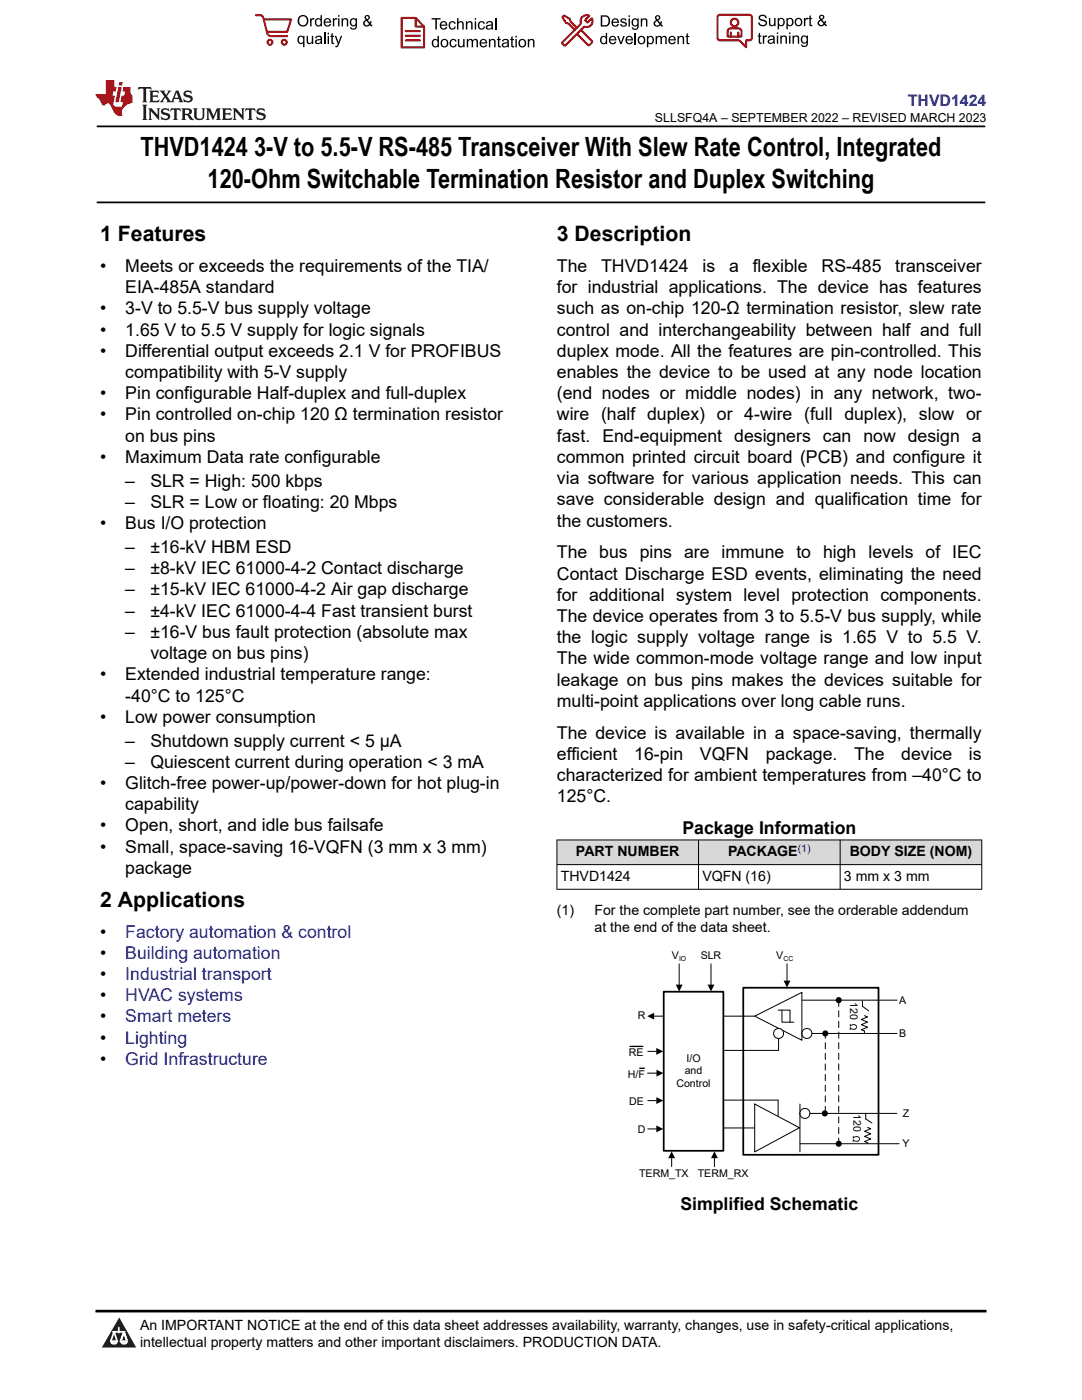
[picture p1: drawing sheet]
<svg xmlns="http://www.w3.org/2000/svg" width="216mm" height="279mm" viewBox="0 0 216 279" stroke-linecap="round" stroke-linejoin="round" font-family="sans-serif">
<path d="M19.3 25.2h177.3M19.3 40.4h177.3" fill="none" stroke="#000" stroke-width=".35"/>
<g fill="#d8d8d8">
<path d="M111.1 167.6h84.8v5h-84.8z" fill-rule="evenodd"/>
<path d="M111.2 167.7h28.1v4.8h-28.1z" fill-rule="evenodd"/>
<path d="M139.4 167.7h28.2v4.8h-28.2z" fill-rule="evenodd"/>
<path d="M167.7 167.7h28.1v4.8h-28.1z" fill-rule="evenodd"/>
</g>
<path d="M111.1 167.6h84.9M111.1 172.6h84.9M111.1 177.5h84.9M111.1 167.6v9.9M139.4 167.6v9.9M167.6 167.6v9.9M195.9 167.6v9.9" fill="none" stroke="#000" stroke-width=".2"/>
<path d="M148.3 197.1h27v33.4h-27z" fill-rule="evenodd" fill="#fff"/>
<path d="M148.3 197.1h27v33.4h-27z" fill="none" stroke="#000" stroke-width=".35"/>
<path d="M160 199.6h7.2M130.5 202.8h20.1M159.6 228.3h7.1" fill="none" stroke="#000" stroke-width=".2"/>
<g fill="#000">
<path d="M129.2 202.8l1.3-.7v1.4z"/>
<circle cx="167.4" cy="228.3" r=".61"/>
</g>
<path d="M167.4 199.6v28.7M164.7 206v16.2" fill="none" stroke="#000" stroke-width=".2" stroke-dasharray="1.2 .9"/>
<path d="M125.7 208.8h2.6" fill="none" stroke="#000" stroke-width=".26"/>
<path d="M150.6 220.3l9.4 4.8-9.4 4.8z" fill="#fff"/>
<path d="M150.6 220.3l8.9 4.8-8.9 4.8z" fill="none" stroke="#000" stroke-width=".2"/>
<path d="M150.6 202.8l9.4-4.7v9.5z" fill="#fff"/>
<path d="M150.6 202.8l9.4-4.7v9.5zM155.3 201.6h2.3v2.4M156 201.6v2.4h2.4M159.6 220.3v9.6" fill="none" stroke="#000" stroke-width=".2"/>
<circle cx="160.6" cy="222.2" r="1" fill="#fff"/>
<g fill="none" stroke="#000" stroke-width=".2">
<path d="M161.6 222.2h3"/>
<circle cx="160.6" cy="222.2" r="1"/>
</g>
<circle cx="161" cy="206.3" r="1" fill="#fff"/>
<g fill="none" stroke="#000" stroke-width=".2">
<path d="M162 206.3h2.7"/>
<circle cx="161" cy="206.3" r="1"/>
</g>
<circle cx="155.3" cy="206.3" r="1" fill="#fff"/>
<g fill="none" stroke="#000" stroke-width=".2">
<path d="M168 199.6h11M155.4 207.2v2.4M165.3 206.3h13.7"/>
<circle cx="155.3" cy="206.3" r="1"/>
</g>
<g fill="#000">
<circle cx="167.4" cy="199.6" r=".61"/>
<circle cx="164.7" cy="206.2" r=".61"/>
</g>
<path d="M132.4 197.9h11.9v31.8h-11.9z" fill-rule="evenodd" fill="#fff"/>
<path d="M132.4 197.9h11.9v31.8h-11.9z" fill="none" stroke="#000" stroke-width=".35"/>
<g fill="none" stroke="#000" stroke-width=".2">
<path d="M135.5 192.4v4.2M141.9 192.4v4.2M157 192.4v3.4M172.1 199.8v1l1.2 .9M129.2 214.2h1.9M129.3 209.8h1.8M129.3 219.6h1.8M144.5 219.5h10.8v3.2M144.6 209.6h10.8M172.5 202.7l.6 .3-1.2 .5 1.2 .5-1.2 .5 1.2 .5-1.2 .5 .6 .3v.4M129.3 225.3h1.8M134 231v1.8"/>
<path d="M142.6 231v1.8M144.3 225.1h6.2M165.2 222.2h13.8M167.6 228.3h11.8M172.7 223.3l1.3 .8M172.7 222.3v1M173.1 225l.6 .3-1.2 .5 1.2 .5-1.2 .5 1.2 .5-1.2 .5 .6 .4"/>
</g>
<g fill="#000">
<path d="M134.8 196.5h1.4l-.7 1.4zM141.2 196.5h1.4l-.7 1.4zM156.4 195.7h1.3l-.7 1.4zM131 209.1l1.3 .7-1.3 .7zM131 219l1.3 .6-1.3 .7zM131 213.5l1.4 .7-1.4 .7zM131 224.6l1.3 .7-1.3 .7zM134 229.8l.7 1.3h-1.4zM142.6 229.8l.6 1.3h-1.3z"/>
<circle cx="164.6" cy="222.2" r=".61"/>
</g>
<path d="M127.6 213.2h1" fill="none" stroke="#000" stroke-width=".26"/>
<path d="M0 0h215.9v23.8h-215.9z" fill-rule="evenodd" fill="#fff"/>
<path d="M27.7 17.4l-.2 .6 .5-.3h.6v.1v2.2l-.2 .4h1l-.2-.4v-2.2v-.1h.5l.5 .3-.1-.6zM29.8 18.1l.2 .4v1.5l-.2 .4h1.9l.1-.6a1.08 1.08 0 0 1-1.3 .2v-.7h.6l.4 .2v-.6l-.4 .2h-.6v-.6l.2-.1a1 1 0 0 1 1 .2l-.1-.5zM31.8 18.1l1 1.1-1 1.2h.9l-.2-.2 .4-.7 .5 .7-.2 .2h1.6l-.2-.2 .1-.4h1l.1 .4-.1 .2h.9l-.2-.3-.8-2h-.5l-1 2.2-.8-1.1 .9-1.1h-.8l.2 .2-.5 .7-.3-.7 .1-.2zM35.2 18.5l.4 1h-.8zM36.8 18.2a.65 .65 0 0 0-.2 .7 .65 .65 0 0 0 .6 .5l.7 .2 .1 .2a.79 .79 0 0 1-.7 .4 .79 .79 0 0 1-.7-.5l.1 .7 .2-.1a.93 .93 0 0 0 1.1 .1 .93 .93 0 0 0 .4-1 1.46 1.46 0 0 0-1.2-.6l-.1-.3a1.09 1.09 0 0 1 1.2 .2l-.2-.6-.1 .1-.6-.2zM28.4 20.9l.2 .4v2.3l-.2 .3h1l-.2-.3v-2.3l.2-.4zM29.6 21.6l.2 .4v1.6l-.2 .3h.8l-.3-.3v-1.4l1.7 1.8v-2l.2-.4h-.8l.2 .2 .1 1.1-1.2-1.3zM32.3 21.8a.65 .65 0 0 0-.2 .7 .65 .65 0 0 0 .7 .4l.6 .2 .1 .2a.79 .79 0 0 1-.7 .4 .79 .79 0 0 1-.7-.5l.1 .7 .2-.1a.93 .93 0 0 0 1.1 .1 .93 .93 0 0 0 .4-.9 1.46 1.46 0 0 0-1.2-.6l-.1-.4a1.09 1.09 0 0 1 1.2 .2l-.2-.6-.1 .1-.6-.1zM34.1 21.6l-.1 .7a.63 .63 0 0 1 .7-.4l.1 1.7-.3 .3h1l-.2-.3v-1.7a.66 .66 0 0 1 .8 .4l-.1-.7zM36.2 21.6l.2 .4v1.6l-.2 .3h.9l-.2-.2v-.7h.5l.1 .2a.79 .79 0 0 0 1.2 .6l-1-.9a.61 .61 0 0 0 .6-.6 .61 .61 0 0 0-.5-.6zM36.9 21.9h.2a.47 .47 0 0 1 .5 .1 .47 .47 0 0 1 .1 .5l-.2 .2h-.6zM38.5 21.6l.2 .2a2.27 2.27 0 0 0 .4 2 1.04 1.04 0 0 0 1.7-.7v-1.3l.2-.2h-.8l.2 .4v1.1a.6 .6 0 0 1-.6 .6 .6 .6 0 0 1-.6-.6v-1.1l.3-.4zM41.1 21.6l.2 .4v1.6l-.2 .3h.7l-.2-.3v-1.5l.9 1.9 .8-1.9v1.5l-.2 .3h1l-.3-.3v-1.6l.3-.4h-.8l-.7 1.5-.7-1.5zM44.3 21.6l.2 .4v1.6l-.2 .3h1.9l.1-.5a1.09 1.09 0 0 1-1.3 .1v-.6h.6l.4 .1v-.6l-.4 .2h-.6v-.6l.2-.1a1.01 1.01 0 0 1 1 .3l-.1-.6zM46.4 21.6l.3 .4v1.6l-.3 .3h.8l-.2-.3v-1.4l1.6 1.8v-2l.2-.4h-.7l.2 .2v1.1l-1.2-1.3zM49 21.6l-.1 .7a.63 .63 0 0 1 .8-.4v1.7l-.3 .3h1l-.2-.3v-1.7a.66 .66 0 0 1 .8 .4l-.1-.7zM51.4 21.8a.65 .65 0 0 0-.2 .7 .65 .65 0 0 0 .6 .4l.6 .2 .2 .2a.79 .79 0 0 1-.8 .4 .79 .79 0 0 1-.6-.5l.1 .7 .2-.1a.93 .93 0 0 0 1 .1 .93 .93 0 0 0 .5-.9 1.46 1.46 0 0 0-1.3-.6l-.1-.4a1.09 1.09 0 0 1 1.3 .2l-.2-.6-.2 .1-.5-.1z" fill="#231f20"/>
<path d="M21.1 16v2.8h-2.1l.1 .3 .9 1a.95 .95 0 0 0 .9 .9 .59 .59 0 0 1 .6-.4 .59 .59 0 0 1 .5 .4l.4 .8a1.59 1.59 0 0 0 2.1 1.3 1.61 1.61 0 0 1 1-2.2l1-.4-.1-1.5a1.59 1.59 0 0 1-.4-1.6h-1.4l-.2 .9h.5l-.1 .8h-.5l-.2 1v.2l.4 .1-.2 .9h-.6a.73 .73 0 0 1-1.1-.7l.3-1.5h-.5l.2-.8h.5l.2-.9h-.5v-1.4zM23.6 17.4l-.6 3h.7l.6-3zM23.8 16.4l-.1 .7h.7l.1-.7z" fill="#ed1c24"/>
<g fill="#000">
<path d="M59.4 4.2a1.12 1.12 0 0 1 2.2 0 1.12 1.12 0 0 1-2.2 0zM59.9 3.5a.89 .89 0 0 0-.1 1.1 .89 .89 0 0 0 1.1 .4 .88 .88 0 0 0 .3-1.3 .88 .88 0 0 0-1.3-.2z" fill-rule="evenodd"/>
<path d="M59.5 7.3l.5-.2 .5 .3v-.3h.3v2.3h-.3v-.8a.74 .74 0 0 1-1 0 .74 .74 0 0 1-.1-1zM59.8 7.5a.57 .57 0 0 0-.2 .7 .57 .57 0 0 0 .8 .2 .57 .57 0 0 0 .1-.7 .57 .57 0 0 0-.7-.2z" fill-rule="evenodd"/>
<path d="M61.9 3.6h.2v.3l.2-.2 .3-.1 .2 .1-.1 .3a.36 .36 0 0 0-.5 0 .36 .36 0 0 0 0 .4v.9h-.3z" fill-rule="evenodd"/>
<path d="M61.2 7.1h.3v.9a.41 .41 0 0 0 .4 .6 .41 .41 0 0 0 .3-.6v-.9h.3v1.7h-.2v-.3a.58 .58 0 0 1-.7 .3 .58 .58 0 0 1-.4-.6z" fill-rule="evenodd"/>
<path d="M63 3.8l.5-.2 .5 .2v-.8h.2v2.3h-.2v-.2a.75 .75 0 0 1-1-.1 .75 .75 0 0 1-.1-1zM63.2 4a.57 .57 0 0 0-.1 .7 .57 .57 0 0 0 .8 .2 .57 .57 0 0 0 .1-.7 .57 .57 0 0 0-.8-.2z" fill-rule="evenodd"/>
<path d="M63 7.3a.74 .74 0 0 1 1-.1 .74 .74 0 0 1 .3 .9v.7h-.3v-.2a.57 .57 0 0 1-.8 .2 .57 .57 0 0 1-.2-.8l1-.3a.41 .41 0 0 0-.4-.4 .41 .41 0 0 0-.4 .4l-.3-.1zM63.2 8.2a.35 .35 0 0 0 .2 .5 .35 .35 0 0 0 .5-.3l.1-.4z" fill-rule="evenodd"/>
<path d="M65.4 6.5h.3v.3h-.3zM65.4 7.1h.3v1.7h-.3z" fill-rule="evenodd"/>
<path d="M64.8 3.8a.76 .76 0 0 1 .9-.1 .76 .76 0 0 1 .4 .8h-1.2a.47 .47 0 0 0 .3 .6 .47 .47 0 0 0 .6-.4l.3 .1a.82 .82 0 0 1-1.3 .3 .82 .82 0 0 1 0-1.3zM65 4l-.1 .3h.9l-.3-.4z" fill-rule="evenodd"/>
<path d="M66.4 3.6h.3v.3l.1-.2 .4-.1 .1 .1-.1 .3a.36 .36 0 0 0-.4 0 .36 .36 0 0 0-.1 .4v.9h-.3z" fill-rule="evenodd"/>
<path d="M66.1 6.7l.3-.1v.5h.3v.3h-.3v.9l.1 .2h.2v.3a.41 .41 0 0 1-.4-.1 .41 .41 0 0 1-.2-.4v-.9h-.2v-.3h.2z" fill-rule="evenodd"/>
<path d="M66.8 7.1h.3l.4 1.4 .5-1.4h.3l-.6 1.7a.57 .57 0 0 1-.8 .6v-.3a.37 .37 0 0 0 .5-.3z" fill-rule="evenodd"/>
<path d="M67.5 3h.2v.3h-.2zM67.5 3.6h.2v1.7h-.2z" fill-rule="evenodd"/>
<path d="M68.2 3.6h.2v.3a.58 .58 0 0 1 .7-.3 .58 .58 0 0 1 .4 .7v1h-.3v-1a.4 .4 0 0 0-.4-.5 .4 .4 0 0 0-.4 .6v.9h-.2z" fill-rule="evenodd"/>
<path d="M70 3.8l.5-.2 .5 .2v-.2h.2v1.5a.71 .71 0 0 1-.5 .8 .71 .71 0 0 1-.8-.5h.2a.46 .46 0 0 0 .6 .3 .46 .46 0 0 0 .3-.6 .78 .78 0 0 1-1.1-.2 .78 .78 0 0 1 .1-1.1zM70.2 4a.53 .53 0 0 0-.1 .8 .53 .53 0 0 0 .8 0 .54 .54 0 0 0 0-.7 .54 .54 0 0 0-.7-.1z" fill-rule="evenodd"/>
<path d="M72.9 3.1a.53 .53 0 0 1 .8 .1 .53 .53 0 0 1-.3 .8l.4 .5 .1-.3 .3 .1-.2 .5 .3 .3-.2 .2-.3-.3a.71 .71 0 0 1-1.2 .1 .71 .71 0 0 1 .4-1.1l-.3-.5zM73 3.5a.3 .3 0 0 0 .6 0 .3 .3 0 0 0-.6 0zM72.9 4.3a.45 .45 0 0 0 0 .7 .45 .45 0 0 0 .7-.2l-.5-.6z" fill-rule="evenodd"/>
<path d="M86.1 3.6h1.8v.3h-.7v2h-.3v-2h-.8z" fill-rule="evenodd"/>
<path d="M86.3 8l.5-.2 .5 .2v-.8h.3v2.2h-.3v-.2a.76 .76 0 0 1-1 0 .76 .76 0 0 1-.1-1zM86.6 8.1a.58 .58 0 0 0-.2 .8 .58 .58 0 0 0 .8 .2 .58 .58 0 0 0 .1-.8 .58 .58 0 0 0-.7-.2z" fill-rule="evenodd"/>
<path d="M88.2 7.9a.81 .81 0 0 1 1.1 .2 .81 .81 0 0 1-.2 1.1 .81 .81 0 0 1-1.1-.1l-.1-.8zM88.3 8.1a.57 .57 0 0 0 0 .9 .57 .57 0 0 0 .8 0 .57 .57 0 0 0 0-.8 .57 .57 0 0 0-.8-.1z" fill-rule="evenodd"/>
<path d="M88 4.4a.77 .77 0 0 1 .9-.1 .77 .77 0 0 1 .4 .8h-1.3a.48 .48 0 0 0 .4 .6 .48 .48 0 0 0 .6-.3h.3a.83 .83 0 0 1-1.3 .4 .83 .83 0 0 1 0-1.4zM88.2 4.6l-.2 .3h1l-.3-.4z" fill-rule="evenodd"/>
<path d="M89.7 4.4a.7 .7 0 0 1 1.2 .3l-.2 .1a.45 .45 0 0 0-.6-.3 .45 .45 0 0 0-.3 .6 .45 .45 0 0 0 .3 .6 .45 .45 0 0 0 .6-.4h.3a.76 .76 0 0 1-1.1 .6 .76 .76 0 0 1-.3-1.1z" fill-rule="evenodd"/>
<path d="M89.9 8a.7 .7 0 0 1 1.2 .3h-.3a.45 .45 0 0 0-.5-.3 .45 .45 0 0 0-.3 .6 .45 .45 0 0 0 .3 .6 .45 .45 0 0 0 .6-.4l.2 .1a.76 .76 0 0 1-1 .5 .76 .76 0 0 1-.4-1.1z" fill-rule="evenodd"/>
<path d="M91.2 3.6h.3v.8a.59 .59 0 0 1 .7-.2 .59 .59 0 0 1 .3 .7v1h-.2v-1a.4 .4 0 0 0-.5-.4 .4 .4 0 0 0-.3 .5v.9h-.3z" fill-rule="evenodd"/>
<path d="M91.4 7.8h.2v.9a.41 .41 0 0 0 .5 .5 .41 .41 0 0 0 .3-.5v-.9h.3v1.6h-.3v-.2a.58 .58 0 0 1-.7 .3 .58 .58 0 0 1-.3-.7z" fill-rule="evenodd"/>
<path d="M93 4.2h.2v.3a.59 .59 0 0 1 .7-.3 .59 .59 0 0 1 .4 .7v1h-.3v-1a.41 .41 0 0 0-.4-.5 .41 .41 0 0 0-.4 .6v.9h-.2z" fill-rule="evenodd"/>
<path d="M93.1 7.8h.3v.2a.56 .56 0 0 1 1 0 .54 .54 0 0 1 .6-.2 .54 .54 0 0 1 .4 .5v1.1h-.3v-1a.34 .34 0 0 0-.3-.4 .34 .34 0 0 0-.4 .3v1.1h-.3v-1a.38 .38 0 0 0-.5-.4 .38 .38 0 0 0-.2 .6v.8h-.3z" fill-rule="evenodd"/>
<path d="M94.7 3.6h.3v.3h-.3zM94.7 4.2h.3v1.7h-.3z" fill-rule="evenodd"/>
<path d="M95.5 4.4a.7 .7 0 0 1 1.3 .3l-.3 .1a.45 .45 0 0 0-.6-.3 .45 .45 0 0 0-.3 .6 .45 .45 0 0 0 .3 .6 .45 .45 0 0 0 .6-.4h.3a.76 .76 0 0 1-1.1 .6 .76 .76 0 0 1-.3-1.1z" fill-rule="evenodd"/>
<path d="M95.9 8a.77 .77 0 0 1 .9-.2 .77 .77 0 0 1 .4 .9h-1.2a.48 .48 0 0 0 .3 .5 .48 .48 0 0 0 .6-.3h.3a.83 .83 0 0 1-1.3 .4 .83 .83 0 0 1 0-1.3zM96.1 8.1l-.1 .4h.9l-.2-.5z" fill-rule="evenodd"/>
<path d="M97.5 7.8h.3v.2a.59 .59 0 0 1 .7-.2 .59 .59 0 0 1 .4 .6v1h-.3v-1a.41 .41 0 0 0-.5-.4 .41 .41 0 0 0-.3 .5v.9h-.3z" fill-rule="evenodd"/>
<path d="M97.1 4.4a.74 .74 0 0 1 1-.1 .74 .74 0 0 1 .3 .9v.7h-.3v-.2a.59 .59 0 0 1-.8 .2 .59 .59 0 0 1-.3-.8l1.1-.3a.42 .42 0 0 0-.4-.4 .42 .42 0 0 0-.5 .4l-.2-.1zM97.3 5.3a.36 .36 0 0 0 .2 .5 .36 .36 0 0 0 .5-.2l.1-.5z" fill-rule="evenodd"/>
<path d="M99.4 7.4l.2-.2v.6h.3v.2h-.3v1l.1 .2h.2l.1 .2a.41 .41 0 0 1-.5 0 .41 .41 0 0 1-.1-.4v-1h-.2v-.2h.2z" fill-rule="evenodd"/>
<path d="M100.3 8a.74 .74 0 0 1 .9-.2 .74 .74 0 0 1 .3 .9l.1 .7h-.3v-.2a.59 .59 0 0 1-.8 .3 .59 .59 0 0 1-.3-.8l1-.3a.42 .42 0 0 0-.3-.4 .42 .42 0 0 0-.5 .3h-.3zM100.5 8.8a.36 .36 0 0 0 .1 .5 .36 .36 0 0 0 .5-.2l.2-.5z" fill-rule="evenodd"/>
<path d="M102 7.4l.3-.2v.6h.3v.2h-.3v1l.1 .2h.2v.2a.41 .41 0 0 1-.5 0 .41 .41 0 0 1-.1-.4v-1h-.2v-.2h.2z" fill-rule="evenodd"/>
<path d="M102.8 7.2h.3v.3h-.3zM102.8 7.8h.3v1.6h-.3z" fill-rule="evenodd"/>
<path d="M103.7 7.9a.81 .81 0 0 1 1.1 .2 .81 .81 0 0 1-.1 1.1 .81 .81 0 0 1-1.2-.1v-.8zM103.9 8.1a.57 .57 0 0 0-.1 .9 .57 .57 0 0 0 .8 0 .57 .57 0 0 0 0-.8 .57 .57 0 0 0-.7-.1z" fill-rule="evenodd"/>
<path d="M105.3 7.8h.3v.2a.59 .59 0 0 1 .7-.2 .59 .59 0 0 1 .4 .6v1h-.3v-1a.41 .41 0 0 0-.5-.4 .41 .41 0 0 0-.3 .5v.9h-.3z" fill-rule="evenodd"/>
<path d="M119.9 3.1h.7a1.12 1.12 0 0 1 1.1 1.1 1.12 1.12 0 0 1-1 1.1h-.8zM120.2 3.3v1.7h.4a.86 .86 0 0 0 .8-.8 .86 .86 0 0 0-.8-.9z" fill-rule="evenodd"/>
<path d="M119.9 7.4l.5-.3 .5 .3v-.8h.2v2.2h-.2v-.2a.75 .75 0 0 1-1 0 .75 .75 0 0 1-.1-1zM120.1 7.5a.57 .57 0 0 0-.1 .8 .57 .57 0 0 0 .8 .2 .57 .57 0 0 0 .1-.8 .57 .57 0 0 0-.8-.2z" fill-rule="evenodd"/>
<path d="M121.7 7.4a.76 .76 0 0 1 .9-.2 .76 .76 0 0 1 .4 .9h-1.2a.47 .47 0 0 0 .3 .5 .47 .47 0 0 0 .6-.3h.3a.82 .82 0 0 1-1.3 .4 .82 .82 0 0 1 0-1.3zM121.9 7.5l-.1 .3h.9l-.3-.4z" fill-rule="evenodd"/>
<path d="M122.2 3.9a.76 .76 0 0 1 .9-.2 .76 .76 0 0 1 .4 .9h-1.2a.47 .47 0 0 0 .4 .5 .47 .47 0 0 0 .5-.3h.3a.82 .82 0 0 1-1.3 .4 .82 .82 0 0 1 0-1.3zM122.5 4l-.2 .3h.9l-.2-.4z" fill-rule="evenodd"/>
<path d="M123.9 3.8a.71 .71 0 0 1 1.1 .3h-.2a.32 .32 0 0 0-.4-.3 .32 .32 0 0 0-.3 .4h.1a.75 .75 0 0 1 .9 .8 .72 .72 0 0 1-.7 .3 .72 .72 0 0 1-.7-.5h.3a.36 .36 0 0 0 .4 .4 .36 .36 0 0 0 .3-.5 .8 .8 0 0 1-.9-.7z" fill-rule="evenodd"/>
<path d="M123.2 7.2h.3l.4 1.3 .5-1.3h.3l-.7 1.6h-.2z" fill-rule="evenodd"/>
<path d="M125.4 3.1h.3v.3h-.3zM125.4 3.7h.3v1.6h-.3z" fill-rule="evenodd"/>
<path d="M125 7.4a.76 .76 0 0 1 .9-.2 .76 .76 0 0 1 .4 .9h-1.2a.47 .47 0 0 0 .3 .5 .47 .47 0 0 0 .6-.3h.3a.82 .82 0 0 1-1.3 .4 .82 .82 0 0 1 0-1.3zM125.2 7.5l-.1 .3h.9l-.2-.4z" fill-rule="evenodd"/>
<path d="M126.2 3.9l.5-.3 .5 .3v-.2h.2v1.4a.71 .71 0 0 1-.5 .8 .71 .71 0 0 1-.8-.5l.2 .1a.46 .46 0 0 0 .6 .2 .46 .46 0 0 0 .3-.6 .78 .78 0 0 1-1.1-.1 .78 .78 0 0 1 .1-1.1zM126.4 4a.53 .53 0 0 0-.1 .8 .53 .53 0 0 0 .8 0 .54 .54 0 0 0 0-.7 .54 .54 0 0 0-.7-.1z" fill-rule="evenodd"/>
<path d="M127.5 7.3a.8 .8 0 0 1 1.1 .2 .8 .8 0 0 1-.1 1.1 .8 .8 0 0 1-1.2-.1v-.8zM127.7 7.5a.56 .56 0 0 0-.1 .9 .56 .56 0 0 0 .8-.1 .56 .56 0 0 0 0-.7 .56 .56 0 0 0-.7-.1z" fill-rule="evenodd"/>
<path d="M127.9 3.7h.2v.2a.58 .58 0 0 1 .7-.2 .58 .58 0 0 1 .4 .6v1h-.3v-1a.4 .4 0 0 0-.4-.4 .4 .4 0 0 0-.4 .5v.9h-.2z" fill-rule="evenodd"/>
<path d="M129.1 7.2h.2v.2a.72 .72 0 0 1 1-.1 .72 .72 0 0 1 .2 1 .64 .64 0 0 1-.5 .5 .64 .64 0 0 1-.6-.2v.8h-.3zM129.5 7.5a.56 .56 0 0 0-.2 .8 .56 .56 0 0 0 .8 .2 .56 .56 0 0 0 .1-.8 .56 .56 0 0 0-.7-.2z" fill-rule="evenodd"/>
<path d="M130.8 7.2h.3v.2a.55 .55 0 0 1 .9 0 .53 .53 0 0 1 .6-.3 .53 .53 0 0 1 .4 .6v1.1h-.2v-1a.34 .34 0 0 0-.3-.4 .34 .34 0 0 0-.4 .3v1.1h-.3v-1a.37 .37 0 0 0-.5-.4 .37 .37 0 0 0-.2 .6v.8h-.3z" fill-rule="evenodd"/>
<path d="M130.8 3.2a.53 .53 0 0 1 .9 .1 .53 .53 0 0 1-.4 .8l.4 .5 .2-.4 .2 .1-.2 .5 .4 .3-.2 .3-.3-.4a.71 .71 0 0 1-1.2 .1 .71 .71 0 0 1 .3-1.1l-.2-.5zM130.9 3.6a.3 .3 0 0 0 .6 0 .3 .3 0 0 0-.6 0zM130.9 4.3a.45 .45 0 0 0 0 .7 .45 .45 0 0 0 .7-.2l-.5-.6z" fill-rule="evenodd"/>
<path d="M133.6 7.4a.76 .76 0 0 1 .9-.2 .76 .76 0 0 1 .3 .9h-1.2a.47 .47 0 0 0 .4 .5 .47 .47 0 0 0 .6-.3h.2a.82 .82 0 0 1-1.2 .4 .82 .82 0 0 1 0-1.3zM133.8 7.5l-.2 .3h1l-.3-.4z" fill-rule="evenodd"/>
<path d="M135.2 7.2h.2v.2a.58 .58 0 0 1 .7-.2 .58 .58 0 0 1 .4 .6v1h-.3v-1a.4 .4 0 0 0-.4-.4 .4 .4 0 0 0-.3 .5v.9h-.3z" fill-rule="evenodd"/>
<path d="M137 6.8l.3-.2v.6h.2v.2h-.2v1v.2h.2l.1 .2a.41 .41 0 0 1-.5 0 .41 .41 0 0 1-.1-.5v-.9h-.2v-.2h.2z" fill-rule="evenodd"/>
<path d="M151.6 3.1a.88 .88 0 0 1 1.4 .5h-.3a.49 .49 0 0 0-.5-.5 .49 .49 0 0 0-.5 .6l.1 .1a1.06 1.06 0 0 1 1.2 1 .95 .95 0 0 1-.9 .4 .95 .95 0 0 1-.8-.7h.3a.58 .58 0 0 0 .6 .5 .58 .58 0 0 0 .5-.6l-.2-.1a.95 .95 0 0 1-1.1-.9z" fill-rule="evenodd"/>
<path d="M151.4 6.7l.3-.2v.6h.2v.2h-.2v1v.2h.2l.1 .2a.41 .41 0 0 1-.5 0 .41 .41 0 0 1-.1-.5v-.9h-.2v-.2h.2z" fill-rule="evenodd"/>
<path d="M152.2 7.1h.3v.2l.1-.2h.4h.1l-.1 .3a.36 .36 0 0 0-.4 0 .36 .36 0 0 0-.1 .5v.8h-.3z" fill-rule="evenodd"/>
<path d="M153.3 7.3a.74 .74 0 0 1 1-.2 .74 .74 0 0 1 .3 .9l.1 .7h-.3l-.1-.2a.57 .57 0 0 1-.8 .3 .57 .57 0 0 1-.1-.9l.9-.2a.41 .41 0 0 0-.4-.4 .41 .41 0 0 0-.4 .3h-.3zM153.5 8.1a.35 .35 0 0 0 .2 .5 .35 .35 0 0 0 .5-.2l.1-.5z" fill-rule="evenodd"/>
<path d="M153.4 3.6h.3v.9a.41 .41 0 0 0 .4 .5 .41 .41 0 0 0 .4-.5v-.9h.2v1.6h-.2v-.2a.58 .58 0 0 1-.7 .2 .58 .58 0 0 1-.4-.6z" fill-rule="evenodd"/>
<path d="M155 6.5h.3v.3h-.3zM155 7.1h.3v1.6h-.3z" fill-rule="evenodd"/>
<path d="M155.2 3.6h.2v.2a.72 .72 0 0 1 1-.1 .72 .72 0 0 1 .2 1 .64 .64 0 0 1-.5 .5 .64 .64 0 0 1-.6-.2v.8h-.3zM155.6 3.9a.56 .56 0 0 0-.2 .8 .56 .56 0 0 0 .8 .2 .56 .56 0 0 0 .1-.8 .56 .56 0 0 0-.7-.2z" fill-rule="evenodd"/>
<path d="M155.7 7.1h.3v.2a.58 .58 0 0 1 .7-.2 .58 .58 0 0 1 .3 .6v1h-.3v-1a.4 .4 0 0 0-.4-.4 .4 .4 0 0 0-.3 .5v.9h-.3z" fill-rule="evenodd"/>
<path d="M156.9 3.6h.3v.2a.72 .72 0 0 1 .9-.1 .72 .72 0 0 1 .2 1 .64 .64 0 0 1-.4 .5 .64 .64 0 0 1-.7-.2v.8h-.3zM157.3 3.9a.56 .56 0 0 0-.1 .8 .56 .56 0 0 0 .7 .2 .56 .56 0 0 0 .2-.8 .56 .56 0 0 0-.8-.2z" fill-rule="evenodd"/>
<path d="M157.4 6.5h.3v.3h-.3zM157.4 7.1h.3v1.6h-.3z" fill-rule="evenodd"/>
<path d="M158.1 7.1h.3v.2a.58 .58 0 0 1 .7-.2 .58 .58 0 0 1 .4 .6v1h-.3v-1a.4 .4 0 0 0-.5-.4 .4 .4 0 0 0-.3 .5v.9h-.3z" fill-rule="evenodd"/>
<path d="M158.8 3.7a.8 .8 0 0 1 1.1 .2 .8 .8 0 0 1-.1 1.1 .8 .8 0 0 1-1.1-.1l-.1-.8zM159 3.9a.56 .56 0 0 0-.1 .9 .56 .56 0 0 0 .9 0 .56 .56 0 0 0-.1-.8 .56 .56 0 0 0-.7-.1z" fill-rule="evenodd"/>
<path d="M160 7.3l.5-.2 .5 .2v-.2h.2v1.4a.71 .71 0 0 1-.5 .9 .71 .71 0 0 1-.9-.5h.3a.46 .46 0 0 0 .6 .2 .46 .46 0 0 0 .2-.6 .78 .78 0 0 1-1-.1 .78 .78 0 0 1 .1-1.1zM160.2 7.4a.53 .53 0 0 0-.1 .8 .53 .53 0 0 0 .8 0 .54 .54 0 0 0 0-.7 .54 .54 0 0 0-.7-.1z" fill-rule="evenodd"/>
<path d="M160.4 3.6h.3v.2l.1-.2h.4h.1l-.1 .3a.36 .36 0 0 0-.4 0 .36 .36 0 0 0-.1 .5v.8h-.3z" fill-rule="evenodd"/>
<path d="M161.5 3.2l.3-.2v.6h.3v.2h-.3v1v.2h.3v.2a.41 .41 0 0 1-.5 0 .41 .41 0 0 1-.1-.5v-.9h-.2v-.2h.2z" fill-rule="evenodd"/>
<path d="M163.6 3.1a.53 .53 0 0 1 .8 .1 .53 .53 0 0 1-.3 .8l.4 .5 .1-.3h.3l-.2 .5 .3 .3-.2 .3-.3-.3a.71 .71 0 0 1-1.2 .1 .71 .71 0 0 1 .4-1.2l-.3-.5zM163.7 3.5a.3 .3 0 0 0 .5 0 .3 .3 0 0 0-.5 0zM163.6 4.2a.45 .45 0 0 0 0 .8 .45 .45 0 0 0 .7-.3l-.5-.6z" fill-rule="evenodd"/>
</g>
<path d="M64.8 6.5v2.3M98.9 3.6v2.3M126.8 6.6v2.2" fill="none" stroke="#000" stroke-width=".28"/>
<g fill="none" stroke="#de0000" stroke-width=".42">
<path d="M51.1 3l1 .1a1.4 1.4 0 0 1 .6 1.2l.7 2.5a.95 .95 0 0 0 1.1 .4h2.8M52.7 3.9h5.4l-.8 2.4h-4M80.1 3.6h2.8v1.7h1.7v4.2h-4.5zM81 7.1h2.8M81 6.2h2.8M81 8.1h2.8M82.9 3.6l1.7 1.7M115.1 5.5l-1.3-1.2-.1-.5-1.2-.7-.3 .3 .7 1.1 .5 .2 1.3 1.3M115.9 6l2.2 2.2v.3l-.5 .5h-.3l-2.2-2.2zM115.9 6l.7-.7a1.19 1.19 0 0 0 1.3-.3 1.19 1.19 0 0 0 .2-1.4l-.9 .9-.4-.5 .8-.8a1.19 1.19 0 0 0-1.4 .1 1.19 1.19 0 0 0-.2 1.4l-3.8 3.7v.3l.3 .3h.3l2.3-2.2M143.2 3.2l.4-.2h6l.4 .2v4.4l-.2 .4-.9 .1v1.3l-1.4-1.3h-3.9l-.4-.3zM145.4 5.8l.4-.1h1.6a.61 .61 0 0 1 .6 .6v1h-2.8v-1z"/>
<path d="M145.8 6.5v.8M147.3 6.5v.8"/>
<circle cx="53.9" cy="8.4" r=".49"/>
<circle cx="56.7" cy="8.4" r=".49"/>
<circle cx="146.6" cy="4.5" r=".75"/>
</g>
<path d="M0 261.4h215.9v18h-215.9z" fill-rule="evenodd" fill="#fff"/>
<path d="M23.8 262.9l3.4 6h-6.9z" fill="#231f20"/>
<path d="M22.1 267.7h1.3l-.4 .5h-.3a.55 .55 0 0 1-.6-.5z" fill-rule="evenodd" fill="#fff"/>
<path d="M22.1 267.7h1.3l-.4 .5h-.3a.55 .55 0 0 1-.6-.5z" fill="none" stroke="#231f20" stroke-width=".34"/>
<path d="M22.1 267.7h1.3l-.4 .5h-.5zM22.6 265.8h.1M22.6 265.8h2.3zM23.7 265.9h.1M23.7 264.9v1zM24 267.7h.1" fill="none" stroke="#fff" stroke-width=".34"/>
<path d="M24.7 265.8l-.7 1.9z" fill="#fff"/>
<path d="M24.7 265.8l-.7 1.9z" fill="none" stroke="#fff" stroke-width=".34"/>
<path d="M24.7 265.8l.7 1.9z" fill="#fff"/>
<path d="M22.8 265.8l-.7 1.9zM22.8 265.8l.6 1.9zM24.7 265.8l.7 1.9zM25.3 267.7h.1" fill="none" stroke="#fff" stroke-width=".34"/>
<path d="M24.1 267.7h1.3a.65 .65 0 0 1-.6 .5 .65 .65 0 0 1-.7-.5z" fill-rule="evenodd" fill="#fff"/>
<path d="M24.1 267.7h1.3a.65 .65 0 0 1-.6 .5 .65 .65 0 0 1-.7-.5z" fill="none" stroke="#231f20" stroke-width=".34"/>
<path d="M24 267.7h.1M24.1 267.7h1.3l-.4 .5h-.5z" fill="none" stroke="#fff" stroke-width=".34"/>
<path d="M19 261.7h177.8" fill="none" stroke="#000" stroke-width=".53"/>
<g font-size="5.3">
<text x="28" y="31.2">THVD1424 3-V to 5.5-V RS-485 Transceiver With Slew Rate Control, Integrated</text>
<text x="41.4" y="37.5">120-Ohm Switchable Termination Resistor and Duplex Switching</text>
</g>
<g font-size="4.2">
<text x="20" y="48.1">1 Features</text>
<text x="111.1" y="48.1">3 Description</text>
<text x="20" y="181">2 Applications</text>
</g>
<g font-size="3.5">
<text x="20" y="54.3">•</text>
<text x="25" y="54.3">Meets or exceeds the requirements of the TIA/</text>
<text x="25" y="58.5">EIA-485A standard</text>
<text x="111.1" y="54.3">The</text>
<text x="111.1" y="58.5">for industrial applications. The device has features</text>
<text x="120" y="54.3">THVD1424</text>
<text x="140.2" y="54.3">is</text>
<text x="145.5" y="54.3">a</text>
<text x="150.2" y="54.3">flexible</text>
<text x="163.9" y="54.3">RS-485</text>
<text x="178.7" y="54.3">transceiver</text>
<text x="20" y="62.8">•</text>
<text x="25" y="62.8">3-V to 5.5-V bus supply voltage</text>
<text x="111.1" y="62.8">such as on-chip 120-Ω termination resistor, slew rate</text>
<text x="20" y="67">•</text>
<text x="20" y="71.2">•</text>
<text x="25" y="67">1.65 V to 5.5 V supply for logic signals</text>
<text x="25" y="71.2">Differential output exceeds 2.1 V for PROFIBUS</text>
<text x="111.1" y="71.2">duplex mode. All the features are pin-controlled. This</text>
<text x="111.1" y="67">control and interchangeability between half and full</text>
<text x="25" y="75.5">compatibility with 5-V supply</text>
<text x="111.1" y="75.5">enables the device to be used at any node location</text>
<text x="20" y="79.7">•</text>
<text x="20" y="83.9">•</text>
<text x="25" y="79.7">Pin configurable Half-duplex and full-duplex</text>
<text x="25" y="83.9">Pin controlled on-chip 120 Ω termination resistor</text>
<text x="111.1" y="79.7">(end nodes or middle nodes) in any network, two-</text>
<text x="111.1" y="83.9">wire (half duplex) or 4-wire (full duplex), slow or</text>
<text x="25" y="88.2">on bus pins</text>
<text x="111.1" y="88.2">fast. End-equipment designers can now design a</text>
<text x="20" y="92.4">•</text>
<text x="25" y="92.4">Maximum Data rate configurable</text>
<text x="111.1" y="92.4">common printed circuit board (PCB) and configure it</text>
<text x="25" y="97.1">–</text>
<text x="25" y="101.4">–</text>
<text x="30" y="97.1">SLR = High: 500 kbps</text>
<text x="30" y="101.4">SLR = Low or floating: 20 Mbps</text>
<text x="111.1" y="100.9">save considerable design and qualification time for</text>
<text x="111.1" y="96.6">via software for various application needs. This can</text>
<text x="20" y="105.6">•</text>
<text x="25" y="105.6">Bus I/O protection</text>
<text x="111.1" y="105.1">the customers.</text>
<text x="25" y="110.4">–</text>
<text x="30" y="110.4">±16-kV HBM ESD</text>
<text x="111.1" y="111.4">The bus pins are immune to high levels of IEC</text>
<text x="25" y="114.6">–</text>
<text x="25" y="118.8">–</text>
<text x="30" y="114.6">±8-kV IEC 61000-4-2 Contact discharge</text>
<text x="30" y="118.8">±15-kV IEC 61000-4-2 Air gap discharge</text>
<text x="111.1" y="115.7">Contact Discharge ESD events, eliminating the need</text>
<text x="111.1" y="119.9">for additional system level protection components.</text>
<text x="25" y="123.1">–</text>
<text x="30" y="123.1">±4-kV IEC 61000-4-4 Fast transient burst</text>
<text x="111.1" y="124.1">The device operates from 3 to 5.5-V bus supply, while</text>
<text x="25" y="127.3">–</text>
<text x="30" y="127.3">±16-V bus fault protection (absolute max</text>
<text x="30" y="131.5">voltage on bus pins)</text>
<text x="111.1" y="128.4">the logic supply voltage range is 1.65 V to 5.5 V.</text>
<text x="20" y="135.8">•</text>
<text x="25" y="135.8">Extended industrial temperature range:</text>
<text x="111.1" y="136.8">leakage on bus pins makes the devices suitable for</text>
<text x="111.1" y="132.6">The wide common-mode voltage range and low input</text>
<text x="25" y="140">-40°C to 125°C</text>
<text x="111.1" y="141.1">multi-point applications over long cable runs.</text>
<text x="20" y="144.2">•</text>
<text x="25" y="144.2">Low power consumption</text>
<text x="25" y="149">–</text>
<text x="30" y="149">Shutdown supply current &lt; 5 µA</text>
<text x="111.1" y="147.4">The device is available in a space-saving, thermally</text>
<text x="25" y="153.2">–</text>
<text x="30" y="153.2">Quiescent current during operation &lt; 3 mA</text>
<text x="111.1" y="151.7">efficient</text>
<text x="111.1" y="155.9">characterized for ambient temperatures from –40°C to</text>
<text x="126.5" y="151.7">16-pin</text>
<text x="139.7" y="151.7">VQFN</text>
<text x="152.8" y="151.7">package.</text>
<text x="170.4" y="151.7">The</text>
<text x="179.8" y="151.7">device</text>
<text x="193.4" y="151.7">is</text>
<text x="20" y="157.5">•</text>
<text x="25" y="157.5">Glitch-free power-up/power-down for hot plug-in</text>
<text x="25" y="161.7">capability</text>
<text x="111.1" y="160.1">125°C.</text>
<text x="20" y="165.9">•</text>
<text x="25" y="165.9">Open, short, and idle bus failsafe</text>
<text x="136.2" y="166.5">Package Information</text>
<text x="20" y="170.2">•</text>
<text x="25" y="170.2">Small, space-saving 16-VQFN (3 mm x 3 mm)</text>
<text x="25" y="174.4">package</text>
<text x="20" y="187.1">•</text>
<text x="20" y="191.3">•</text>
<text x="20" y="195.6">•</text>
<text x="20" y="199.8">•</text>
<text x="20" y="204">•</text>
<text x="20" y="208.3">•</text>
<text x="20" y="212.5">•</text>
<text x="135.8" y="241.4">Simplified Schematic</text>
</g>
<g font-size="3.5" fill="#00f">
<text x="25" y="187.1">Factory automation &amp; control</text>
<text x="25" y="191.3">Building automation</text>
<text x="25" y="195.6">Industrial transport</text>
<text x="25" y="199.8">HVAC systems</text>
<text x="25" y="204">Smart meters</text>
<text x="25" y="208.3">Lighting</text>
<text x="25" y="212.5">Grid Infrastructure</text>
</g>
<text font-size="3.2" fill="#00f" x="181.1" y="21.1">THVD1424</text>
<g font-size="2.8">
<text x="114.9" y="170.9">PART NUMBER</text>
<text x="145.3" y="170.9">PACKAGE</text>
<text x="169.5" y="170.9">BODY SIZE (NOM)</text>
<text x="111.9" y="175.8">THVD1424</text>
<text x="140.2" y="175.8">VQFN (16)</text>
<text x="168.4" y="175.8">3 mm x 3 mm</text>
<text x="111.1" y="182.6">(1)</text>
<text x="118.6" y="182.6">For the complete part number, see the orderable addendum</text>
<text x="118.6" y="186">at the end of the data sheet.</text>
<text x="27.9" y="265.5">An IMPORTANT NOTICE at the end of this data sheet addresses availability, warranty, changes, use in safety-critical applications,</text>
<text x="27.9" y="268.9">intellectual property matters and other important disclaimers. PRODUCTION DATA.</text>
</g>
<text font-size="2.5" x="130.7" y="24.3">SLLSFQ4A – SEPTEMBER 2022 – REVISED MARCH 2023</text>
<text font-size="2.1" fill="#00f" x="159.2" y="170">(1)</text>
<g font-size="2.1">
<text x="134.1" y="191.4">V</text>
<text x="139.8" y="191.4">SLR</text>
<text x="154.9" y="191.4">V</text>
<text x="127.3" y="203.4">R</text>
<text x="169.7" y="200" transform="rotate(90 169.7 200)">120</text>
<text x="179.4" y="200.3">A</text>
<text x="179.4" y="206.9">B</text>
<text x="125.3" y="215.1">H/F</text>
<text x="125.5" y="210.7">RE</text>
<text x="136.6" y="214.4">and</text>
<text x="137" y="211.9">I/O</text>
<text x="125.6" y="220.4">DE</text>
<text x="135" y="217">Control</text>
<text x="127.3" y="226.1">D</text>
<text x="170.3" y="222.3" transform="rotate(90 170.3 222.3)">120</text>
<text x="180.1" y="222.9">Z</text>
<text x="180.1" y="228.9">Y</text>
<text x="127.5" y="234.9">TERM_TX</text>
<text x="139.2" y="234.9">TERM_RX</text>
</g>
<g font-size="1.4">
<text x="135.5" y="191.7">IO</text>
<text x="156.3" y="191.7">CC</text>
</g>
</svg>
